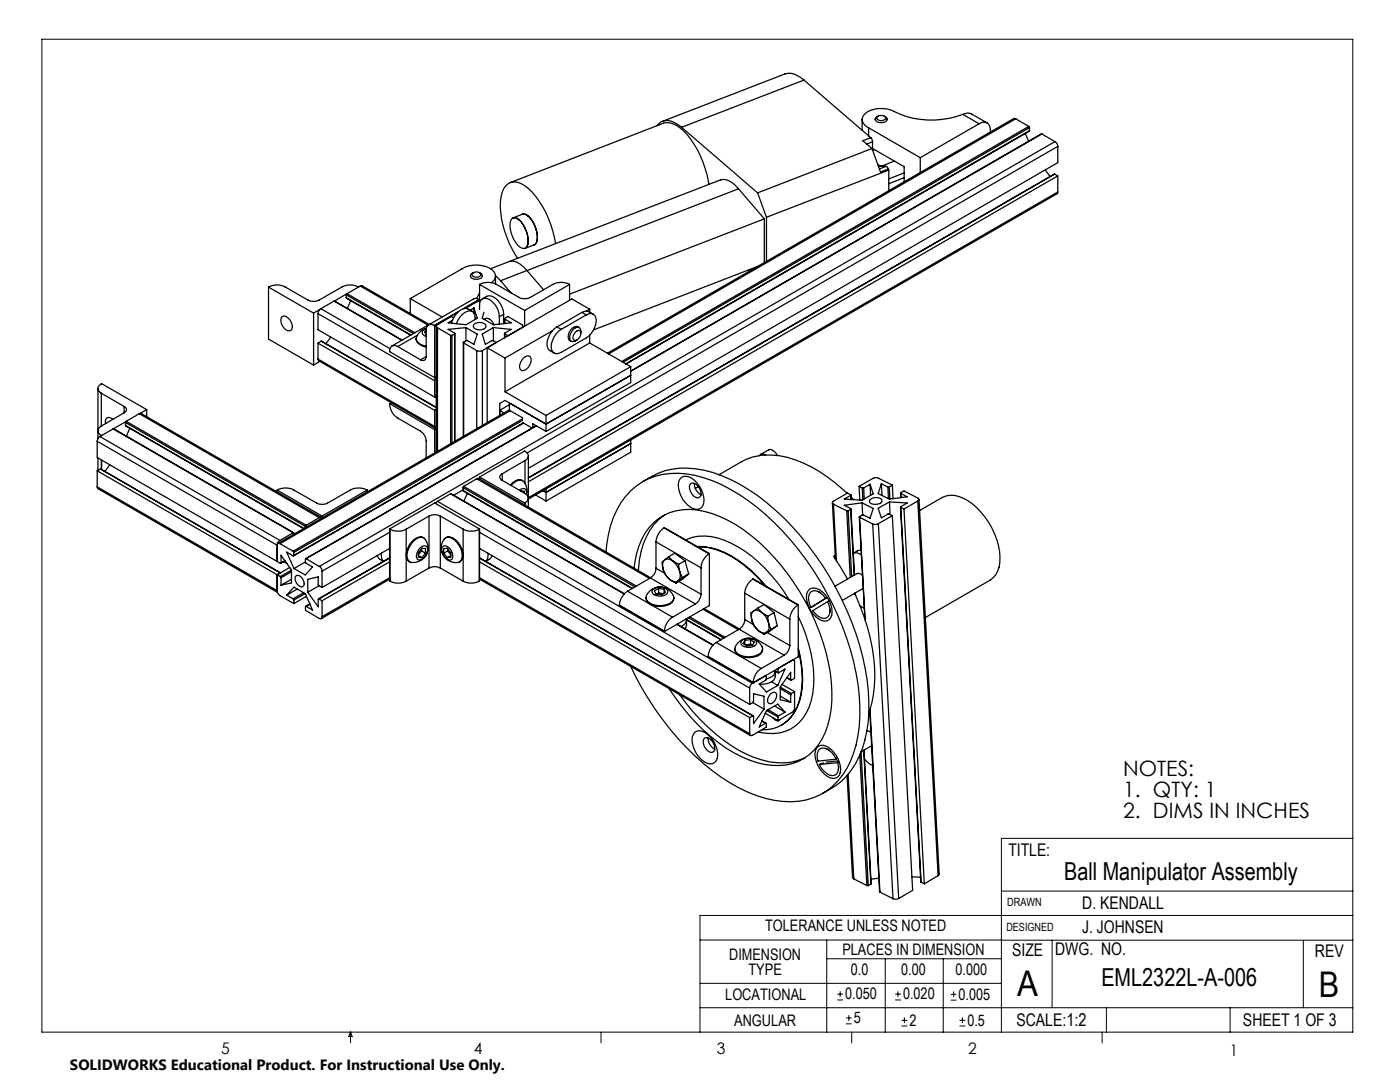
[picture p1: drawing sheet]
<svg xmlns="http://www.w3.org/2000/svg" width="279mm" height="216mm" viewBox="0 0 279 216" stroke-linecap="round" stroke-linejoin="round" font-family="sans-serif">
<g fill="none" stroke="#000" stroke-width=".2">
<path d="M8.4 7.8h261.6v198.2h-261.6zM199.8 177.8h70.2M270 167.3h-70.2v38.7M139.7 187.6h60.2M139.7 196.2h60.1M165 187.6v18.4M165 191.3h34.8M167.1 199.5h1.1M167.1 198.4h1.1M167.7 197.8v1.1M176.7 191.3v14.7M178.6 199.5h1.2"/>
<path d="M178.6 198.4h1.2M179.2 197.8v1.1M188.2 191.3v14.7M189.7 199.6h1.2M189.7 198.4h1.2M190.3 197.8v1.2M199.8 187.6h70.2M210 187.6v13.5M260.1 187.6v13.5M270 182.7h-130.3v23.3M70 206v2.1M70 206l.3 .8h-.7z"/>
<path d="M119.9 206v2.1M139.7 201.1h130.3M168.8 204.3h1.2M168.8 203.1h1.2M169.4 202.6v1.1M170 206v2.1M179.9 204.7h1.2M179.9 203.6h1.2M180.5 203v1.2M191.5 204.7h1.2M191.5 203.6h1.2M192.1 203v1.2"/>
<path d="M220 206v2.1M220.8 201.1v4.9M245.5 201.1v4.9"/>
</g>
<g fill="none" stroke="#000" stroke-width=".25">
<path d="M160.4 16a3.7 3.7 0 0 0-3.7-1.3l-24.4 9.5M160.4 16l-24.4 9.4M160.4 16l13.4 11.5M101.8 36.4l30.6-11.8a4.2 4.2 0 0 1 4 1.5 20 20 0 0 1 5.1 10.7M131.1 25.1a2.52 2.52 0 0 1 3.4-.7l1.5 1M136 25.4l15.2 13.1M147.4 37.7a4.4 4.4 0 0 0-3.1-1.9l-42.6 16.3M147.4 37.7l5.1 6M147.4 37.7l-42.2 16.3M151.2 38.5l1.8 4.9M172 23.8v2.2M173.4 25.5l10.3 6"/>
<path d="M173.4 25.5v1.6M173.8 27.5l.3 .8M173.8 27.5l-1.6 .6 1.8 1.5M174 29.6l-22.8 8.9M174 29.6l1.7 4.7 1.6-.6M174.1 28.3v1.7l.4-.2M174.1 29.6l6.3 3.7v3M174.1 28.3l-1.1 .5M174.7 23.8h.1M175 23.4a1.15 1.15 0 0 1 1.8 .2 1.06 1.06 0 0 1-1.9 0zM175.2 32.8l.5 .3M175.2 23.2a.62 .62 0 0 0-.5 .9 1.72 1.72 0 0 0 2.3 0l.1-.3"/>
<path d="M175.7 33.1l1.1 .1M175.7 33.1l-.4 .1M176.5 23.2l.5 .3 .1 .3M176.8 33.2l.5 .5M176.8 33.2l-1.3 .5M177.1 23.8h.1M177.3 33.7l.1 .2M177.4 33.9l-24.4 9.5M177.4 33.9v4.2M178.5 32.1l-2.5 1M180.4 35.5l-3 1.2M180.4 34.5l-3 1.2"/>
<path d="M183.7 31.5v2.9M192.2 22.8a17.4 17.4 0 0 1-14.4-.9 5.5 5.5 0 0 0-5.3 .9 1.63 1.63 0 0 0 .9 2.7M192.2 22.8l.8-.2 .9 .1 3.1 1.8M192.2 22.8l3.2 1.9M195.4 24.7a1.37 1.37 0 0 1 1.6-.2 1.37 1.37 0 0 1 .7 1.5v.4M195.4 24.7l-11.7 6.8M202.7 23.7h-.4l-81.1 46.8M202.7 23.7l2.6 1.5M202.7 23.7l-81.2 46.9M204.6 26.6l.7 1.6M205.3 25.2l.2 .3M205.3 25.2l-81.2 46.9"/>
<path d="M205.5 26.1l-80.6 46.5M205.5 25.5v.6M205.5 25.5l-81.1 46.8M207.9 26.7l-82 47.3M207.9 26.7l2.6 1.6M207.9 26.7l-82 47.4M208.6 33.9l.9 1.3M210.5 34.7l-105.1 60.6M210.5 34.7l.6 .4M210.5 34.7l-105.1 60.7M210.5 28.3l.5 .4 .1 .5M210.5 28.3l-146.8 84.7"/>
<path d="M211.1 38.3l-.1 .4-105.6 60.9M211.1 29.2v3.3l-105.7 61M211.1 35.1v3.2M211.1 35.1l-105.7 61M211.1 29.2l-105.9 61.2M211.1 38.3l-105.7 61M53.6 57.3a3.4 3.4 0 0 1 3.3 0l4.6 2.6a2.4 2.4 0 0 0 2.2 0l4.6-2.6a3.5 3.5 0 0 1 3.2 0M53.6 57.3l9 5.2M53.6 57.3v10.4l9 5.1M69.1 59.4l12.9 7.5M69.1 58.8v.6M69.1 58.8l13.4 7.8"/>
<path d="M69.2 58.6l-2.5 1.5M69.3 58.6l-.2 .2M69.3 58.6l13.5 7.8M71.9 57.1l.4-.1 13.4 7.7M71.9 57.1l13.6 7.7-7.3 4.2M71.9 57.1l-2.6 1.5M81.9 59.6v3M81.9 59.6l6.3 3.7M93.9 55v.1M94.2 54.6a1.12 1.12 0 0 1 1.8 .2 1.08 1.08 0 0 1-1.8 0zM94.4 54.4l-.5 .4v.3a1.37 1.37 0 0 0 2.4-.1l-.6-.6M95.6 59.8a1.11 1.11 0 0 0-1.1-.1l-9 5.1"/>
<path d="M95.6 59.8l-2.9 1.8M95.6 59.8l-3.1 1.8M95.7 56.8a3.6 3.6 0 0 1 3.3-.1l4.6 2.6a2.4 2.4 0 0 0 2.2 0l4.6-2.6a3.5 3.5 0 0 1 3.3 .1M95.7 58.5l-.6 1M95.7 56.8v3.3M95.7 56.8l9 5.1M96.3 59.6a2.04 2.04 0 0 1 3.2 .5 4.1 4.1 0 0 1 1 2.6M96.3 55v.1M97.9 53.6l3.7-1.4a2.74 2.74 0 0 1 2.9 1.1l.7 .7M98.1 56.4a1.5 1.5 0 0 0 .1-2.6 5.7 5.7 0 0 0-6-.1l-10.3 5.9M98.9 55l1 1M98.9 55.1v1.6"/>
<path d="M99.9 56l2.1 2.4M102.1 43.7a.97 .97 0 0 1 1.5 .2 5.5 5.5 0 0 1 1.6 5.3 .83 .83 0 0 1-1.4 .1 5.7 5.7 0 0 1-1.9-5.3zM102.4 43.5l1.8-.7a2.7 2.7 0 0 1 2.4 2 4.8 4.8 0 0 1 .4 3.7l-.4 .4-1.8 .7a1.6 1.6 0 0 0 .6-2 5.8 5.8 0 0 0-2.2-4.1zM104.1 42.8a1.05 1.05 0 0 1 1.3 .3 5.8 5.8 0 0 1 1.6 5.4l-.5 .4M105.2 54l-5.3 2M105.2 54l3.3 3.8M110.9 48.6a20.1 20.1 0 0 0-5.5-11 4.1 4.1 0 0 0-3.4-1.2 3.2 3.2 0 0 0-2 2.8 17 17 0 0 0 2.3 10.6l1 1.7M113.7 56.8l-9 5.1M113.7 56.8v3.1M149.3 53.9l.2 .3M151.2 53.2l-32.7 12.6M152.5 43.7l-38.8 15"/>
<path d="M152.5 43.7v8.7M153 43.4v8.8M19.5 77.5v10M20.2 78.5a1 1 0 0 1-.7-1 1 1 0 0 1 .8-.9l9 5.1M20.2 78.5l4.6 2.6M20.2 78.5v6.5M56.2 63.3l.2-.2a1.95 1.95 0 0 1 1.9 2.1v.4a.86 .86 0 0 1-.8 .5 .86 .86 0 0 1-.8-.6 2.16 2.16 0 0 1-.5-2.2zM62.6 62.5v10.3M63.5 71.6l.1 .4 23.3 13.4M63.5 62.6l23.2 13.4M63.5 62.6v3.2l23.2 13.4M63.5 68.5v3.1"/>
<path d="M63.5 68.5l23.2 13.4M63.5 71.6l23.2 13.5M63.8 72.1l-1.2 .7M63.9 61.7l-1.3 .8M64 61.6l-.3 .3-.2 .7M64 61.6l13.8 8M64.1 68.1l23 13.2M64.1 68.1l-.6 .4M64.1 68.1l23 13.3M66 67.3l-.9 1.3M66.7 60.1h.1M66.7 60.1l-2.7 1.5"/>
<path d="M66.7 60.1l13.5 7.8M66.8 60.1l13.5 7.8M70 60l-.7 1.5M79.4 69.1a1 1 0 0 0-1.2 0 1 1 0 0 0-.4 1.1l8.9 5.2M79.4 69.1l4.5 2.7M83 67.5a1.91 1.91 0 0 0 2.1 1.8M83.3 66.9l-3.9 2.2M85.1 71.2a.69 .69 0 0 1-.4 .7 .69 .69 0 0 1-.8-.1M85.1 66l-.4 .2 .4 .6M85.1 71.2l-1.2 .6M85.1 65.5a2.8 2.8 0 0 0-2.1 2 1.98 1.98 0 0 0 2.1 1.6M85.1 65.5a.85 .85 0 0 0-.7 1.2l.7 .4"/>
<path d="M86.7 64.9a.99 .99 0 0 0-1.2-.1 .99 .99 0 0 0-.4 1.1v5.3M86.7 64.9v.1M86.7 75.4l.4-.2-.4 .8M86.7 65v10.4M86.7 76v3.2M87.1 65.1v25.1M87.1 79l-.4 .2M87.3 65.4l2.6 1.5M87.3 65.4v24.7M89.9 66.9h.3M89.9 66.9v21.6M90.2 66.9v21.5"/>
<path d="M90.5 63.4l-.4-.3-2.8 1.7a.33 .33 0 0 0-.2 .3 .33 .33 0 0 0 .2 .3M90.8 66.6l-.1 21.5M91.3 62.3l-4.6 2.7M91.5 62.2l-4.8 2.7M92.5 68.3v18.8M92.5 68.4l2.6 1.6M92.5 68.4v18.7M93 65.4l2.2 1.3-.6 2-1.3-.8-.8 .4v.1M93 65.4l-3.6 .3 1.4 .8-.6 .4M93 65.4v2.6M94.3 62.2a2.03 2.03 0 0 0-3.3 .5l-.4 .6-.5 1.2M94.5 64.8a1.6 1.6 0 0 1 2.5 .3 1.49 1.49 0 0 1-2.6 0z"/>
<path d="M94.6 61.5l.6 2-2.2 1.3-3.6-.4 .9-.5M94.6 61.5l-.8 .4M94.6 61.5v1M94.8 63.7a1.27 1.27 0 0 0-.4-1.4 1.27 1.27 0 0 0-1.5 0 4.3 4.3 0 0 0-1.8 2.3M95.1 70l.6 .1 .6-.1M95.1 70v15.5M95.7 61.8v-.9a1.2 1.2 0 0 1 .6-1.3 1.2 1.2 0 0 1 1.4 .2 4.3 4.3 0 0 1 2 3.4M95.8 60.1l-.7 .1-2.2 1.3M96.3 70v14.9M96.6 62.3l-.4 1.2 2.3 1.3 3.5-.4-1.2-.7M96.6 63.7a.9 .9 0 0 1 1.5 .3l.5 .8M97.2 69.4v14.9"/>
<path d="M97.2 69.4l3.6 2M98.4 68l.7 .3-2.8 1.7M98.5 65.4l-2.3 1.3 .7 2 1.3-.8 .2 .1M98.5 65.4l3.5 .3-1.3 .8 .1 .1M98.5 65.4v2.6M99.7 63.2v1.5M100.5 62.7l-.8 .5M100.5 62.7v1.9M100.7 63.6v1M100.7 66.6v.8M100.8 63.7l-.1-.2 .7-.4 2.7 1.7a.34 .34 0 0 1 .3 .3 .34 .34 0 0 1-.3 .3M100.8 66.6l.6 .4"/>
<path d="M100.8 63.7v.9M100.8 66.6v.8M100.8 71.4v6.8M100.8 78.2l8.2 4.7M104.4 65.1v.2M104.5 71.4a.86 .86 0 0 1 1.5 .1 2.3 2.3 0 0 1-1.7 2.5 .99 .99 0 0 1-.4-1.7zM104.7 61.9v3.2M110.2 66l-9.4 5.4M111.2 65.2a4.2 4.2 0 0 0-2 4l.2 .5 1.2 .7M111.2 65.2l.8 .5M114.9 66.3l.3-.3h.5a1.27 1.27 0 0 1-1.2 1.9 1.12 1.12 0 0 1 .4-1.6zM115.6 65.4a1.05 1.05 0 0 0-1.7 .4 1.43 1.43 0 0 0 .1 2.3"/>
<path d="M115.9 66.5a.84 .84 0 0 0-.4-1.1 .84 .84 0 0 0-1.1 .3 1.69 1.69 0 0 0-.3 2.4l.3 .1 .7-.4M116.1 62.3l1.1-.2 1.2 .6M116.1 62.3l.9 .5M116.1 62.3l-4.9 2.9M117 62.8a1.21 1.21 0 0 1 1.4-.1 1.21 1.21 0 0 1 .6 1.3 4.5 4.5 0 0 1-2 3.4l-5 2.9a1.23 1.23 0 0 1-1.4 .1 1.23 1.23 0 0 1-.6-1.3 4.5 4.5 0 0 1 2-3.4M117 62.8l-5 2.9M117.7 68.4l-16.9 9.8M117.7 68.4l8.2 4.8M117.7 61.7l-.6 .4M117.7 61.7l-3.6-2-16.9 9.7M117.7 61.7v.6M117.7 66.9v1.5"/>
<path d="M125.9 74.9l-16.9 9.7-8.2-4.7-1.1 .6v2.4M125.9 73.2l-16.9 9.7M125.9 73.2v3.1l-16.9 9.8M19.4 97.2l.1 .3 35.9 20.7M19.4 88.1l35.9 20.7M19.4 88.1v3.2l35.9 20.7M19.4 93.9v3.3M19.4 97.2l35.9 20.7M19.4 93.9l35.9 20.8M19.5 91.4v2.5M19.9 87.1l-.4 .4-.1 .6M19.9 87.1l36 20.7"/>
<path d="M20 93.6l36 20.7M20 93.6l36 20.7-.7 .4M20 93.6l-.6 .3M20.2 85a.99 .99 0 0 0-.7 1 .99 .99 0 0 0 .7 .9M20.2 86.9h.1M20.2 91.8v1.8M20.3 91.8v1.9M21.9 92.7l-.9 1.4M22.5 83.7a.85 .85 0 0 0-1.4 0v.8M22.6 85.6l36 20.7M22.6 85.6l-2.7 1.5M22.6 85.6l35.9 20.7"/>
<path d="M24.8 81.1a.67 .67 0 0 1 .4 .6 .67 .67 0 0 1-.4 .7M24.8 82.4l-4.6 2.6M24.8 81.1v1.3M25 84.9l35.6 20.6M25 84.3l36 20.8M25 84.3v.6M25 84.9l35.6 20.5M25.1 84.1l-2.5 1.4M25.2 84.1l-.2 .2M25.2 84.1l35.9 20.7M25.9 85.5l-.7 1.5M27.8 82.5h.4l35.9 20.8"/>
<path d="M27.8 82.5l35.9 20.8M27.8 82.5l-2.6 1.6M29.3 81.7l-1.4 .8M29.3 81.7v1.4M55.3 97.8a3.6 3.6 0 0 1 3.3 0l4.6 2.6a2.33 2.33 0 0 0 2.2 0l4.6-2.6a3.6 3.6 0 0 1 3.3 0M55.3 97.8l9 5.2M55.3 97.8v.4M73.3 97.8l-9 5.2M73.3 97.8v.4M77.8 80.5a3.6 3.6 0 0 0 1.6 2.9l4.5 2.6a2.42 2.42 0 0 1 1.2 2v3.4M77.8 80.5l8.9 5.2M78.1 80.4l-.3 .1"/>
<path d="M86.7 85.1l.1 .3 .3 .1M86.7 81.9v3.2M86.7 85.7v4.7M87.1 85.5l-.4 .2M87.1 81.7l-.4 .2M89.9 98.5l34.7 20M89.9 98.5l-2.6 1.5M92.4 97.9l33.8 19.5M92.4 97.3v.6M92.4 97.3l34.3 19.8M92.4 97.8l-1.8 1M92.5 97l-.1 .3"/>
<path d="M92.5 97l34.5 19.9M93.3 98.5l-.7 1.5M95.1 95.5h.5l34.3 19.8M95.1 95.5l-2.6 1.5M95.1 95.5l34.5 19.9M95.7 95.2v.4M95.7 95.2l9 5.2M100.2 94.5a.68 .68 0 0 0-.5 .7 .68 .68 0 0 0 .5 .6M100.2 95.8l4.6 2.7a.99 .99 0 0 1 .6 .9 .99 .99 0 0 1-.6 .9M100.2 94.5v1.3M101.7 81.8l-46.2 26.6M101.7 80.4v1.5l2.6 1.5v.4"/>
<path d="M101.7 80.8l-2 1.1 .9 .5M101.8 82l-45.9 26.5M102 96.9a2.22 2.22 0 0 1 2.3-1 2.62 2.62 0 0 1 .8 2.8 .8 .8 0 0 0-.3-1.1 .8 .8 0 0 0-1.1 .3M104 98h.1M104 98h.7v.4M104.3 84.3l1.9 1.1M104.3 83.9l-45.7 26.3M104.3 83.6l-45.8 26.4M104.3 95.9a1.24 1.24 0 0 0-1.5 .1l-1 .8M104.4 84.4l-45.8 26.4M104.5 84.4l-45.9 26.5M104.8 91.9a1 1 0 0 0 .6-1 1 1 0 0 0-.7-.9l-9 5.2"/>
<path d="M104.8 91.9l-4.6 2.6M104.8 91.9v4.5M105.4 91v10.2M106.3 85.3v-.7l2.7 1.5M106.9 98.7l2.1 1.3M109 82.9v3.2M109 97.5v2.5M125.9 87.8v2.4l-16.9 9.8M125.9 88.5l-16.9 9.7-.7-.3M128.3 96.1a15.3 15.3 0 0 1 14-1.8 39.3 39.3 0 0 1 17.4 12.6 57.8 57.8 0 0 1 13.6 30.8 25.4 25.4 0 0 1-2.6 14.7 13.8 13.8 0 0 1-6.5 5.9M136 95.3a2.48 2.48 0 0 1 3.1 1.1 4.8 4.8 0 0 1 1.1 4.6 1.52 1.52 0 0 1-2.3 .2 5.5 5.5 0 0 1-2.5-5zM137.9 96.4a1.87 1.87 0 0 1 2 2 .75 .75 0 0 1-.3 .8 .75 .75 0 0 1-.9 0 2.38 2.38 0 0 1-1-2.5z"/>
<path d="M138.6 96.4v.1a2.59 2.59 0 0 0 1.3 2.2M139.4 97.1l-.7 .4M151.6 90.9l-2.7 .8-5.4 3M151.8 90.7l1.6-.9a1.6 1.6 0 0 1 1.7 1.1M152.7 90.8l-1.1 .1M152.7 90.8a20.2 20.2 0 0 1 12.4 4.4l4 3.2M152.7 90.8a.69 .69 0 0 0-1.1 .1M169.8 98.8v-.1l-.7-.3-2.8 1.6a.32 .32 0 0 0-.2 .3 .32 .32 0 0 0 .2 .3M169.8 98.8v.9M169.8 98.8l.1 .9M169.9 99.2l.5 .5M171.4 97l.7 .4"/>
<path d="M171.4 97l.2 2.8M172.1 97.4h.3M172.1 97.4l.1 2.3M172.4 97.4l.1 2.2M173.6 99.8a1.76 1.76 0 0 1 2.3-.1l.1 .2a1.63 1.63 0 0 1-2.4 .4l-.1-.3zM173.6 96.6l.7 1.9-2.3 1.3-3.5-.2 1.3-.8M173.6 96.6l-1.2 .8M173.6 96.6l.1 2.2M175.9 96.5l1.3 .7M175.9 96.5l-.6 2 2.2 1.1 3.5-.5-1.2-.6M175.9 96.5l.1 2.4M177.2 97.2l.1 2.3"/>
<path d="M177.5 97.2h-.3M177.5 97.2l.1 2.4M178.1 96.8l-2.9-1.4-.6-.1-3.2 1.7M178.1 96.8l-.6 .4M178.1 96.8l.1 2.7M179.7 98.4l.1 .9M179.8 98.5v-.2l.6-.3 2.8 1.4a.31 .31 0 0 1 .2 .3 .31 .31 0 0 1-.2 .3M179.8 98.5v.8M183.2 100l-2.8 1.6M183.2 100l4 74.7M183.4 99.7l4 74.7-.2 .3M55.3 117.9a1.11 1.11 0 0 0 .6 1l2.7 1.5"/>
<path d="M55.3 112l.7 .4 .1-.1M55.3 108.8v3.2M55.3 114.7v3.2M55.3 114.7l.7 .3M55.9 107.8a1 1 0 0 0-.6 1M55.9 108.5a.34 .34 0 0 0-.4-.1 .34 .34 0 0 0-.2 .4M55.9 108.5l2.6 1.5M56 115l.1 .3M56.1 112.3v-1.5l2.1 2.9M56.1 115.3v1.5M56.6 112.1l.7 .4M56.8 111.9l-.7 .4"/>
<path d="M56.9 111.9l-.8 .5M57.2 118.7l1.3 .8M57.2 118.7l1.5-1.5 2.2 1.3 1.5 3.2-1.3-.7M57.8 113.2l-2.5 1.5M58.2 113.7v2.6l-2.1 .5M58.2 115.6l-2.1 1.2M58.2 114.1l-2.1 1.2M58.2 113.8l-2.2 1.2M58.5 106.3h.1v.3M58.5 119.5l.1 .2M58.5 110l.1 .2M58.5 106.3l-2.6 1.5"/>
<path d="M58.6 110.8l-.1 .1-1.3-.7 1.5 3.3M58.6 110.2v.6M58.6 119.7v.7M59.2 114.8a1.55 1.55 0 0 1 1.4 2l-.2 .3a1.48 1.48 0 0 1-1.2-2.3zM59.3 117.5l-2.1 1.2M60.6 118.3l-2.1 1.2M60.9 118.5l-2.3 1.2M61 105.1v.2M61 112.1l-2.3 1.4M61 111.5l46-26.6-45.9 26.6M61.1 104.8l-.1 .3M61.1 111.5h-.1v.9l1.4 .7-1.5 1.6-2.2-1.2"/>
<path d="M61.1 111.5l2.6 1.5M61.2 119l-2.6 1.4M61.4 118.2l2.1 2.9v-1.5l.1-.1M63.6 119.5l.7 .4M63.7 116.9l-2.3 1.3M63.7 113a1 1 0 0 1 .6 1M63.7 103.3l-2.6 1.5M64.3 103l-.1 .4-.2-.2-.3 .1M64.3 117.2l-.8-.5v-1.6l-2.1 .5v2.6M64.3 114v3.2M64.3 119.9v3.1M76.1 110.4a1.84 1.84 0 0 0 .4 1.6 1.53 1.53 0 0 1-1.2-1.2"/>
<path d="M77.8 111.3l-14.2 8.2M77.8 115.6l-13.7 7.8M77.8 105.6h.1M77.8 105.6l8.9-5.2 9 5.2M77.8 105.6v10.4M77.8 109.4l-13.5 7.8M77.8 112.1l-13.5 7.8M77.8 106.2l-13.5 7.8M77.8 111.4l-14.2 8.1M77.8 115.3l-13.5 7.7M77.8 105.6a3.6 3.6 0 0 0 3.3 0M77.8 116a3.6 3.6 0 0 0 3.3 0"/>
<path d="M81.1 105.6v10.4M82.2 108.3a2.2 2.2 0 0 1 2.4-1 2.88 2.88 0 0 1 .4 3.5 2.88 2.88 0 0 1-3.2 1.3 2.38 2.38 0 0 1 0-3.2zM83.5 110.9l.7 .4M83.8 109.3a.94 .94 0 0 1 1.4-.2 1.95 1.95 0 0 1-1.7 2.6 1.63 1.63 0 0 1 .3-2.4zM84.1 109.5v.4M84.1 109.9l-.6 .8M84.1 109.9l.8 .5M84.6 107.3a1.94 1.94 0 0 0-2.5 .9 3.3 3.3 0 0 0-.7 3.6l.4 .3M84.9 110.4v-.9l-.7-.1-.7 .9v.9l.7 .1M84.9 110.4l-.7 .9M85.6 103a2.4 2.4 0 0 1 2.3 0M85.6 113.3a2.4 2.4 0 0 1 2.3 0"/>
<path d="M85.6 103l-4.5 2.6M85.6 103v10.3M85.6 113.3l-4.5 2.7M87.3 100l-.4 .5M87.3 100l62.9 36.3M87.9 103l4.5 2.6M87.9 113.3l4.5 2.7M87.9 103v10.3M88.3 109.1a1.37 1.37 0 0 1 1.9 1.1 1.17 1.17 0 0 1-.2 1.5 1.95 1.95 0 0 1-1.7-2.6zM88.5 110.4v-.9l.8-.1 .7 .9v.9l-.7 .1M88.5 110.4l.8 .9M88.9 107.3a1.96 1.96 0 0 1 2.4 1 3.4 3.4 0 0 1 .7 3.5 1.87 1.87 0 0 1-2.5 .1 2.88 2.88 0 0 1-.6-4.6z"/>
<path d="M88.9 107.3a1.99 1.99 0 0 1 2.5 .9 3.5 3.5 0 0 1 .7 3.6l-.4 .3M89.4 109.9l.6 .8M89.4 109.5v.4M89.4 109.9l-.9 .5M90 110.9l-.7 .4M92.4 105.6a3.5 3.5 0 0 0 3.2 0M92.4 116a3.5 3.5 0 0 0 3.2 0M92.4 105.6v10.4M95.6 105.6v10.4M95.7 111.3l54.6 31.5M95.7 115.6l54.1 31.2M95.7 105.6l-.1 10.4"/>
<path d="M95.7 105.6h-.1M95.7 109.4l53.9 31.1M95.7 112.1l53.9 31.1M95.7 106.2l53.9 31.1M95.7 115.3l53.9 31.1M97.4 110.4a1.71 1.71 0 0 1-.5 1.6M98.2 110.8a1.55 1.55 0 0 1-1.2 1.2M104.7 100.4v.4M104.8 100.3l-.1 .1M104.8 100.3v.5M120.9 110.1a18.5 18.5 0 0 1 4.9-12.1 13.1 13.1 0 0 1 11.3-3.4 29 29 0 0 1 14.1 6.7 58.5 58.5 0 0 1 20 35.3 28.3 28.3 0 0 1-1.5 15.3 13 13 0 0 1-15.2 7.8 31.7 31.7 0 0 1-15.8-8.9 59.4 59.4 0 0 1-12.8-17.8M125.2 118a3.7 3.7 0 0 0-1.6 2.8"/>
<path d="M125.2 118l9 5.2M126.5 113.4a13.4 13.4 0 0 1 4.9-9.9 11.6 11.6 0 0 1 10.7-1 29.7 29.7 0 0 1 12.3 8.7 45.1 45.1 0 0 1 11.5 24.9 18.6 18.6 0 0 1-2.6 12.5 10.1 10.1 0 0 1-10.7 3.9 25.9 25.9 0 0 1-12.4-7 47.1 47.1 0 0 1-6.7-8.1M128.9 119.2a1.45 1.45 0 0 0 1.3 1.6 3.9 3.9 0 0 0 4.2-.9l.1-.7M129.7 117.9a2.91 2.91 0 0 1 4.8 1.4 1.94 1.94 0 0 1-2.1 1.5 3.2 3.2 0 0 1-3.4-1.2 1.82 1.82 0 0 1 .7-1.7zM129.8 115.3l9 5.2M129.8 115.3l-4.6 2.7M130.4 117.5a2.22 2.22 0 0 1 2.8 .2l.1 .3a1.65 1.65 0 0 1-2.3 .9 .83 .83 0 0 1-.8-1.1zM130.9 113.4a2.29 2.29 0 0 1-1.1 1.9M130.9 108.1l9 5.2M130.9 108.1v5.3M130.9 113.4l1.8 1M131.4 117.4l1.1 .2"/>
<path d="M131.4 117.4l-.8 .5 .3 .6 1.1 .2 .8-.5-.3-.6M131.4 118.3l-.4 .2M131.4 118.3l1 .2M131.4 117.4v.9M132.4 113.6a4 4 0 0 0 1.3 2.1M132.4 113.6l.5 1.2 .8 .9M132.5 105.3a3.7 3.7 0 0 0-1.6 2.8M132.5 117.6v.8M132.5 105.3l9 5.2M132.5 105.3l9.1 5.2M132.6 111.8a1.33 1.33 0 0 1 1.7 .1M132.6 111.8a1.8 1.8 0 0 0-.2 1.8"/>
<path d="M132.6 111.8l-.4 .4 .2 1.4M132.7 102.7a12.4 12.4 0 0 0-5.1 8.8l-.2 2.4M133.4 111.1l.9 .8M133.4 111.1l1.3-.7 2 1.5M133.4 111.1l-.8 .7M133.7 115.7a1.24 1.24 0 0 0 1.7 .2M133.7 115.7l1.2 .6M134.3 111.9a4 4 0 0 1 1.3 2.1M134.3 111.9l1.1 .7M135.4 115.9l-.5 .4M135.4 112.6l.2 1.4M135.5 116l4.4 2.6"/>
<path d="M135.6 114a1.74 1.74 0 0 1-.2 1.9M135.6 114l.6 1.3M136.2 115.3l-.8 .6M136.7 111.9l-1.3 .7M136.7 111.9l.7 2.6M136.8 107.7a10.1 10.1 0 0 1 9.1 .7 29.5 29.5 0 0 1 11.6 11.3M137.4 114.5l-1.2 .8M137.4 114.5l-1.3 1.1-1.2 .7M139.2 109.1a13.9 13.9 0 0 1 9.3 3.6l1.3 1 3.1 3.3M139.2 109.1a14.3 14.3 0 0 1 9.2 3.6 25.3 25.3 0 0 1 4.2 4.2M139.9 118.6a2.69 2.69 0 0 1-1.1 1.9M139.9 113.3v5.3"/>
<path d="M141.5 110.5a3.5 3.5 0 0 0-1.6 2.8M141.6 110.5v10.3l-9 5.2M141.6 110.5h-.1M148.6 118.4l9 5.1M148.6 118.4v5.2M150.2 115.6a3.7 3.7 0 0 0-1.6 2.8M150.2 115.6l9 5.1M150.2 115.6l9.1 5.1M161.5 117.6a2.5 2.5 0 0 1 3.2 1.1 4.6 4.6 0 0 1 1.1 4.6 1.47 1.47 0 0 1-2.4 .2 5.5 5.5 0 0 1-2.4-5zM163.2 118l.6 .3M164.8 119.4a2.8 2.8 0 0 0-2.6-1.5 1.5 1.5 0 0 0-.8 1.9l.4 1.4M164.8 119.4l-3 1.8"/>
<path d="M164.9 119.3l-1.8 1.2M165 119.3l-.2 .1M165.4 119.9l-.2 .2M166.1 100.3l.6 11.2M166.3 100.6l2.7 1.3M166.3 100.6l.6 11.3M166.7 110.8l-.3 .2 2.7 4.5M169 101.9h.3M169 101.9l.7 13.3M169.3 101.9l.7 13.2M169.8 101.6l.7 13.2M169.8 101.6l-.5 .3"/>
<path d="M169.8 101.5l.7 13.2M170.6 118.4a38.3 38.3 0 0 1 3.9 18.7 18.7 18.7 0 0 1-1.1 5.2M170.7 118.3v.3M170.7 118.3v.5M171 114.5a.96 .96 0 0 1 1.1 .3M171 114.4l-4.3 2.6M171.5 103.2l1.1 20.3M171.6 103.2l2.6 1.4M171.6 103.2l1 20.5M171.9 109.8a1.84 1.84 0 0 0-1.6 .6 1.64 1.64 0 0 1 1.6 .3M172 100.3l2.3 1.2-.7 1.9-1.4-.7-.7 .4 .1 .1M172 100.3l-3.5 .5 1.3 .7v.1"/>
<path d="M172 100.3l.2 2.5M172.3 117.4l-4.2 2.4M174.2 104.6l4 74.7M175.3 104.5l-.6 .2-.5-.1M175.3 104.5l4.1 74.8M177.5 100.2l-2.2 1.2 .6 1.9 1.3-.7 .9 .3M177.5 100.2l3.5 .2-1.3 .7 .1 .1M177.5 100.2l.1 2.5M178.1 102.9l-2.8 1.6M178.1 102.9l4 74.8-2.7 1.6M179.7 101.2l4.1 74.8M179.8 101.2l.6 .4"/>
<path d="M179.8 101.2l4 74.8M180.4 101.6l4.1 74.8M183.5 101.9l4.6-2.7a4.3 4.3 0 0 1 4.1 .2 14.3 14.3 0 0 1 7.3 12.9 4.6 4.6 0 0 1-1.9 3.4l-12.9 7.5M61.1 121h-.1v.8l2.7 1.6a.34 .34 0 0 0 .4 0 .34 .34 0 0 0 .2-.4M61.8 120.5l-.8 .5M61.8 120.5l-.7 .5M123.6 120.8l9 5.1M123.6 120.8l9 5.2M132.6 125.9v.1M134.2 123.2a3.4 3.4 0 0 0-1.6 2.7M135.1 124.6l7.2 4.2M135.1 124.6l7.2 4.1"/>
<path d="M135.6 138.6a37.6 37.6 0 0 0 13.3 11.9 13.8 13.8 0 0 0 11.4 .9l.4-.2M135.9 125a1.73 1.73 0 0 0 1.1-1.3v1l-.3 .7M136.8 123.6l7.1 4.1M136.9 123.5l7 4.1M137.4 123.3l7 4M137.7 123.1l7 4.1M138.8 120.5l-4.6 2.7M140.3 121.6l7.1 4.1M140.5 121.5l7.1 4M141.3 131l9 5.2M142.9 128.2a3.7 3.7 0 0 0-1.6 2.8M142.9 128.2l9 5.2"/>
<path d="M146.6 129.5a1.81 1.81 0 0 0 2 1.7 3.6 3.6 0 0 0 3.4-1.1l.2-.6M147.3 128.3a2.89 2.89 0 0 1 4.9 1.2 2.55 2.55 0 0 1-2.9 1.6 2.3 2.3 0 0 1-2.7-1.7l.4-.8zM147.5 125.6l9 5.1M147.5 125.6l-4.6 2.6M148 127.8a2.11 2.11 0 0 1 3 .3 1.46 1.46 0 0 1-2.1 1.1 1.01 1.01 0 0 1-1.1-1zM148.6 123.6a2.42 2.42 0 0 1-1.1 2M148.6 123.6l1.8 1M148.7 127.8v.8M149.6 137.3v3.2M149.8 127.6l.7 .5-.3 .7-1.1 .1-.8-.5 .4-.6M149.8 127.6l-1.1 .2M149.8 128.6l.3 .2"/>
<path d="M149.8 128.6l-1.1 .1M149.8 127.6v1M150 123.7a4.1 4.1 0 0 0 1.3 2.1M150 123.7l.5 1.2 .8 .9M150.2 136.3l-.4 .5-.2 .5M150.2 136.3l2.7-1.5v.8l-1.4 .9 1.5 1.6 2.2-1.3M150.3 136.2h.1M150.4 121.9a1.44 1.44 0 0 1 1.7 .3M150.4 121.9a1.61 1.61 0 0 0-.4 1.8M150.4 121.9l-.5 .4 .1 1.4M151.2 121.4l.9 .8M151.2 121.4l1.3-.8 2 1.6"/>
<path d="M151.2 121.4l-.8 .5M151.3 125.8a1.44 1.44 0 0 0 1.7 .4M151.3 125.8l1.2 .8M151.9 133.4a3.4 3.4 0 0 0-1.6 2.8M152.1 122.2a4.1 4.1 0 0 1 1.3 2.2M152.1 122.2l1.1 .8M152.9 134.8h.1M152.9 135.5a2.17 2.17 0 0 0 1.8-1.6 1.99 1.99 0 0 1-2.1 2.6l-1 .1M153 126.2l-.5 .4M153.1 126.2l4.5 2.6M153.2 123l.2 1.4M153.4 124.4a1.61 1.61 0 0 1-.4 1.8"/>
<path d="M153.4 124.4l.5 1.2M153.7 138.5l.7-.4 .3 .1a1.49 1.49 0 0 1-1 2.2h-.2a1.04 1.04 0 0 1 0-1.5zM153.9 125.6l-.9 .6M154 136l1.2 .8M154.5 122.2l-1.3 .8M154.5 122.2l.6 2.6M154.6 133.8l.7 .5M154.6 133.8l.7 .4M155.1 124.8l-1.2 .8M155.1 124.8l-2.6 1.8M155.1 133.5l.2 .1M155.3 134.2l.1 .1 1.3-.8-1.5 3.3"/>
<path d="M155.3 133.6l.1-.3 2.6-1.5a.34 .34 0 0 1 .4-.1 .34 .34 0 0 1 .2 .4v3.3l-.7 .3-.1-.1M155.3 133.6v.6M155.7 138.9l2.1 1.2M155.7 137.4l2.1 1.2M155.7 137.1l2.2 1.3M156.1 136.6l2.5 1.4M156.5 130.7l-4.6 2.7M157 135.3l.8 .4M157.1 135.2l.7 .4M157.6 128.8a2.42 2.42 0 0 1-1.1 1.9M157.6 123.5v5.3M157.8 135.6v-1.4l-2.1 2.9v2.5l2.1 .5"/>
<path d="M157.8 138.6v1.5M157.9 138.4l-.1 .2M158.3 131.7l.1 .1M158.6 138v3.3l-.2 .4-.4 .5-2.7 1.6M158.6 138l-.7 .4M159.2 120.7a3.6 3.6 0 0 0-1.6 2.8M159.3 123a27.6 27.6 0 0 1 2.9 15.4 8.9 8.9 0 0 1-5.5 7.5 9.5 9.5 0 0 1-5.4 .2M159.3 129.7a18.3 18.3 0 0 1-.2 11.4 7.1 7.1 0 0 1-7.1 4.5M159.3 129.3a20.6 20.6 0 0 1 .3 10.5 8.2 8.2 0 0 1-3.6 4.9M159.3 120.7v10.4l-9 5.1M159.3 120.7h-.1M162.2 121.8l3-1.7a2.92 2.92 0 0 1 0 3 1.46 1.46 0 0 1-1.9-.2z"/>
<path d="M162.6 120.8l-.8 .4M165.7 121.6l-.1 .6M171.7 120.9l.8 .4M138.7 146.1a2.5 2.5 0 0 1 3.2 1.1 4.6 4.6 0 0 1 1 4.6 1.53 1.53 0 0 1-2.3 .2 5.5 5.5 0 0 1-2.4-5zM140.7 147.2a1.83 1.83 0 0 1 1.9 2 .72 .72 0 0 1-.3 .8 .72 .72 0 0 1-.8 0 2.24 2.24 0 0 1-1.1-2.5zM141.3 147.2v.1a2.59 2.59 0 0 0 1.3 2.2M149.6 140.5l.8-.4v-1.7l2.1 .5v2.6M149.6 143.2v3.2M150.2 140.2l2.3 1.3M152 143.8l.9 .5M152 143.9l.8 .4M152.5 141.5l-2.1 2.9v-1.6l-.8 .4"/>
<path d="M152.7 142.3l2.6 1.5M152.8 144.3h.1v.8l-2.7 1.6a.34 .34 0 0 1-.4 .1 .34 .34 0 0 1-.2-.4M153 141.8l2.3 1.3M153.3 141.6l2.1 1.2M154.3 143.2a.87 .87 0 0 0 1.3 .4v-.1M154.6 140.9l2.1 1.2M155.3 143.1v.7M155.4 142.8l-.1 .3M156.7 142.1l-1.3 .7M156.7 142.1l-1.5-1.6-2.2 1.3-1.5 3.3 1.3-.8M163.2 149a2.48 2.48 0 0 1 3.2 1.1 4.8 4.8 0 0 1 1.1 4.6 1.59 1.59 0 0 1-2.4 .2 5.4 5.4 0 0 1-2.4-5zM163.5 149.5a1.53 1.53 0 0 1 2 .2l.5 .5 .9 1.3-3.7 .4a2.49 2.49 0 0 1 .3-2.4z"/>
<path d="M164.4 152.2l-.9 .3M165 149.4l.5 .2M167 151.2l-.1 .3M167.2 152.2a2.04 2.04 0 0 1-.7 2.5 2.13 2.13 0 0 1-2.1-.9l-.9-1.3M167.2 151.8l-2.3 .3M167.2 152.2l-3.7 .3M167.3 151.9l-.1 .3M167.4 153l-.1 .6M169.1 154.7l1 20.4 .3 .3M169.3 154.5l1.1 20.9M171.6 150.7l1.4 26M171.8 150l1.5 26.7"/>
<path d="M172.4 149.7l1.4 26.7M172.5 151.4a3.4 3.4 0 0 0 1.7 1.3M173 145.8l.8 .4M173.5 142.1h.1M173.6 141.7l2 36.3M173.6 141.6l2 36.4M174 148.8l-2.1 1.2M170.4 175.4l2.6 1.3M173 176.7h.3M173.8 176.4l-.5 .3M175.4 175.2l-1.6 .2M175.6 178l2.6 1.3"/>
<path d="M179.4 179.3l-.5 .1-.7-.1M182 174.9l1.7 .1M183.8 176l.7 .4M187.2 174.7l-2.7 1.7"/>
</g>
<g font-size="7.1">
<text x="203" y="198.7">A</text>
<text x="263.2" y="198.9">B</text>
</g>
<g font-size="4.9">
<text x="212.4" y="175.7">Ball Manipulator Assembly</text>
<text x="219.8" y="196.7">EML2322L-A-006</text>
</g>
<g font-size="4.2">
<text x="224.2" y="154.8">NOTES:</text>
<text x="224.2" y="158.9">1. QTY: 1</text>
<text x="224.2" y="163.1">2. DIMS IN INCHES</text>
</g>
<g font-size="3.5">
<text x="201.2" y="170.7">TITLE:</text>
<text x="216" y="181.4">D. KENDALL</text>
<text x="202" y="190.7">SIZE</text>
<text x="210.6" y="190.6">DWG. NO.</text>
<text x="216" y="186.2">J. JOHNSEN</text>
<text x="262.4" y="190.9">REV</text>
<text x="202.9" y="204.6">SCALE:1:2</text>
<text x="248.1" y="204.6">SHEET 1 OF 3</text>
</g>
<g font-size="3.2">
<text x="152.7" y="185.7">TOLERANCE UNLESS NOTED</text>
<text x="145.5" y="191.5">DIMENSION</text>
<text x="168.1" y="190.5">PLACES IN DIMENSION</text>
<text x="149.4" y="194.6">TYPE</text>
<text x="169.8" y="194.6">0.0</text>
<text x="179.8" y="194.6">0.00</text>
<text x="190.7" y="194.6">0.000</text>
<text x="144.7" y="199.6">LOCATIONAL</text>
<text x="168.7" y="199.4">0.050</text>
<text x="180.2" y="199.4">0.020</text>
<text x="191.3" y="199.5">0.005</text>
<text x="146.5" y="204.6">ANGULAR</text>
<text x="170.4" y="204.2">5</text>
<text x="181.5" y="204.6">2</text>
<text x="193.1" y="204.6">0.5</text>
<text x="44.2" y="210.4">5</text>
<text x="94.6" y="210.3">4</text>
<text x="143.1" y="210.4">3</text>
<text x="193.2" y="210.3">2</text>
<text x="245.4" y="210.6">1</text>
</g>
<text font-size="3" x="14" y="213.5">SOLIDWORKS Educational Product. For Instructional Use Only.</text>
<g font-size="2.3">
<text x="200.8" y="185.7">DESIGNED</text>
<text x="201" y="180.9">DRAWN</text>
</g>
</svg>
